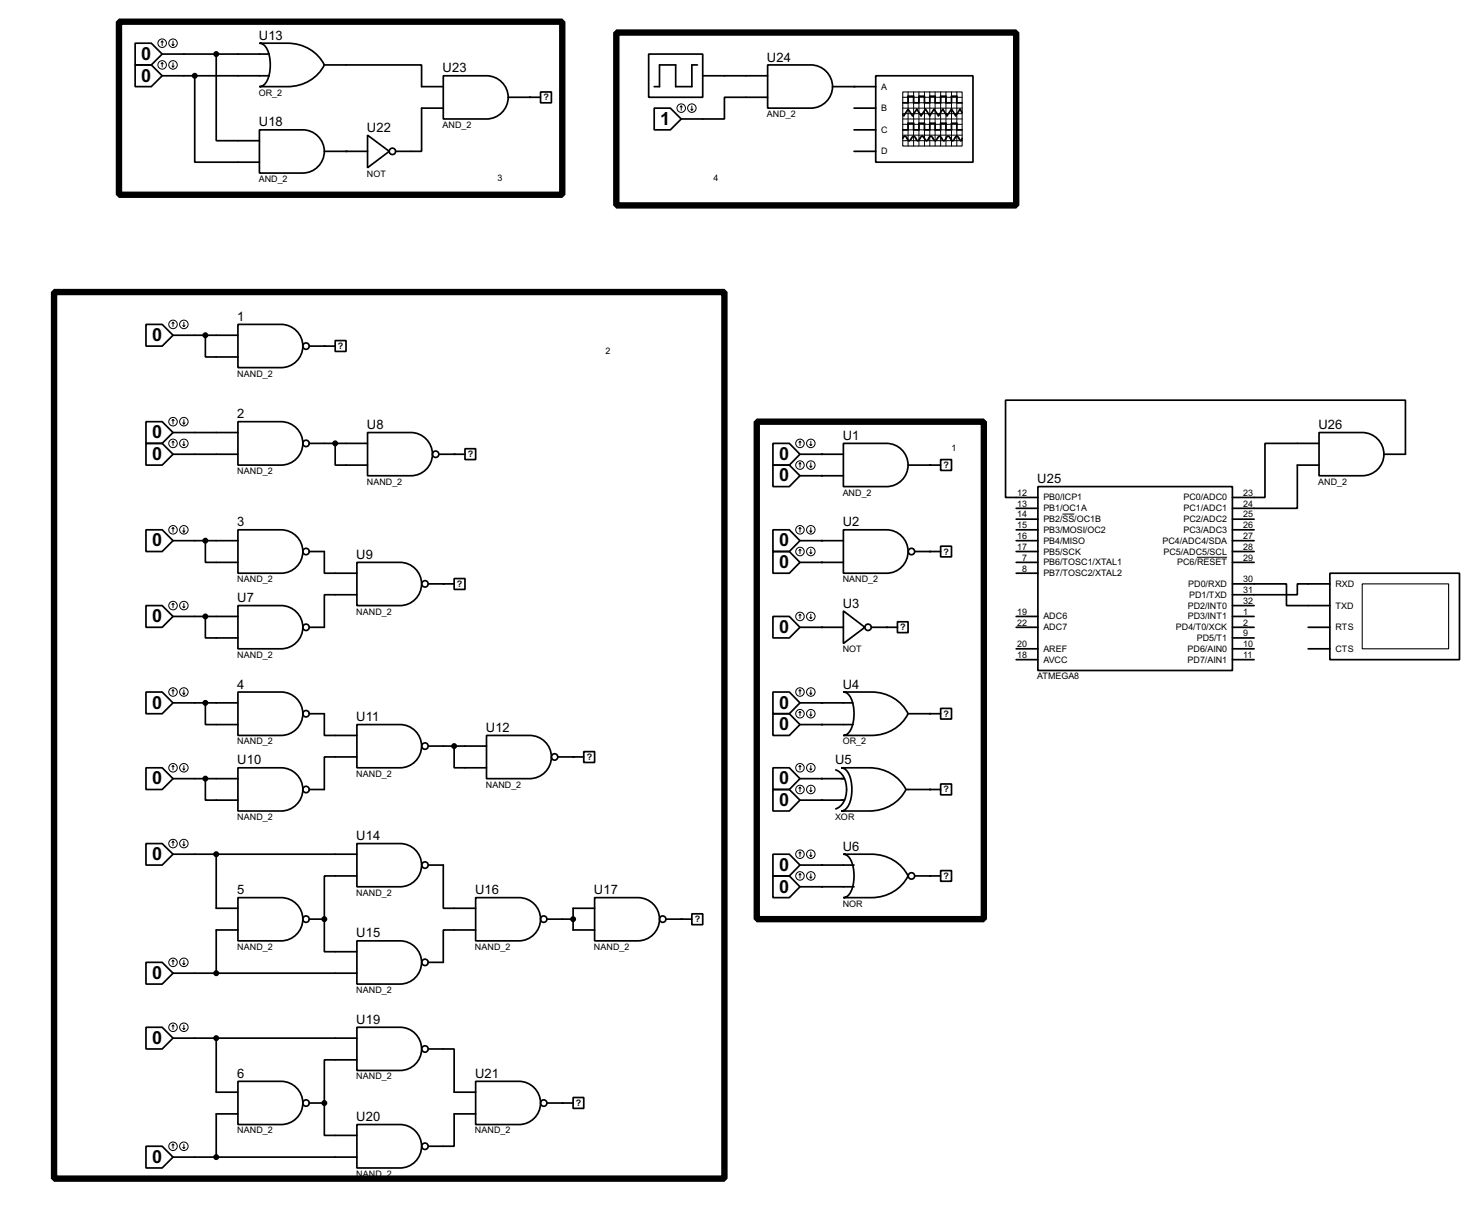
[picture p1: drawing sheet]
<svg xmlns="http://www.w3.org/2000/svg" width="348mm" height="285mm" viewBox="0 0 348 285" stroke-linecap="round" stroke-linejoin="round" font-family="sans-serif">
<g fill="#000">
<circle cx="81.3" cy="35.6" r=".2"/>
<circle cx="124.5" cy="22.9" r=".2"/>
<circle cx="200.7" cy="20.4" r=".2"/>
<circle cx="76.2" cy="81.3" r=".2"/>
<circle cx="106.7" cy="106.7" r=".2"/>
<circle cx="193.1" cy="106.7" r=".2"/>
<circle cx="193.1" cy="111.8" r=".2"/>
<circle cx="218.5" cy="109.3" r=".2"/>
<circle cx="104.2" cy="137.2" r=".2"/>
<circle cx="193.1" cy="132.1" r=".2"/>
<circle cx="193.1" cy="127" r=".2"/>
<circle cx="218.5" cy="129.6" r=".2"/>
<circle cx="193.1" cy="147.4" r=".2"/>
<circle cx="208.3" cy="147.4" r=".2"/>
<circle cx="134.7" cy="177.8" r=".2"/>
<circle cx="193.1" cy="170.2" r=".2"/>
<circle cx="193.1" cy="165.1" r=".2"/>
<circle cx="218.5" cy="167.7" r=".2"/>
<circle cx="193.1" cy="188" r=".2"/>
<circle cx="193.1" cy="182.9" r=".2"/>
<circle cx="218.5" cy="185.5" r=".2"/>
<circle cx="76.2" cy="215.9" r=".2"/>
<circle cx="160.1" cy="215.9" r=".2"/>
<circle cx="193.1" cy="203.2" r=".2"/>
<circle cx="193.1" cy="208.3" r=".2"/>
<circle cx="218.5" cy="205.8" r=".2"/>
<circle cx="76.2" cy="259.1" r=".2"/>
<circle cx="132.1" cy="259.1" r=".2"/>
</g>
<g fill="none" stroke="#000" stroke-width=".4">
<path d="M31.8 10.2h3.8l2.5 2.5-2.5 2.6h-3.8zM31.8 15.3h3.8l2.5 2.5-2.5 2.6h-3.8zM38.1 12.7h25.2M38.1 17.8h25.2M45.8 17.8v20.3h15.2M50.8 12.7v20.4h10.2M61 10.2h6.6a9.5 9.5 0 0 1 8.6 5.1 9.5 9.5 0 0 1-8.6 5.1h-6.6a3.2 3.2 0 0 0 2.3-3.2 7.8 7.8 0 0 0-1.3-6.6zM76.2 15.3h22.9v5.1h5.1M104.2 17.8h10.1a5.1 5.1 0 0 1 5.1 5.1 5.1 5.1 0 0 1-5.1 5.1h-10.1zM152.4 12.7h12.7v10.2h-12.7zM163.9 15.3h-1.3v5.1h-3.8v-5.1h-3.8v5.1h-1.3M165.1 17.8h15.3"/>
<path d="M180.4 15.3h10.1a5.1 5.1 0 0 1 5.1 5 5.1 5.1 0 0 1-5.1 5.1h-10.1zM205.8 17.8h22.8v20.3h-22.8zM61 30.5h10.2a5.1 5.1 0 0 1 5 5.1 5.1 5.1 0 0 1-5 5.1h-10.2zM76.2 35.6h10.2M86.4 31.8l5.1 3.8-5.1 3.8zM104.2 25.4h-5.1v10.2h-6.1M119.4 22.9h7.6M127 21.6h2.6v2.6h-2.6zM153.7 25.4h3.8l2.6 2.6-2.6 2.5h-3.8zM180.4 22.9h-10.2v5.1h-10.1M195.6 20.4h10.2M200.7 35.6h5.1"/>
<path d="M200.7 25.4h5.1M200.7 30.5h5.1M212.1 32.5l.5-.5 1 1.1 1.1-1.1 1 1.1 .7-1a.6 .6 0 0 1 .9 .5l.4 .5 .4-.5a.58 .58 0 0 1 .6-.6 .58 .58 0 0 1 .6 .6l.4 .5 1.1-1.1 1 1.1 .7-1a.6 .6 0 0 1 .9 .5l.4 .5 .4-.5a.58 .58 0 0 1 .6-.6 .58 .58 0 0 1 .6 .6l.4 .5 .3-.6M212.1 24.2h1.3v-1.6h1.3v1.6h1.2v-1.6h1.3v1.6h1.3v-1.6h1.2v1.6h1.3v-1.6h1.3v1.6h1.3v-1.6h1.2v1.6h1.3M212.1 30.5h1.3v-1.5h1.3v1.5h1.2v-1.5h1.3v1.5h1.3v-1.5h1.2v1.5h1.3v-1.5h1.3v1.5h1.3v-1.5h1.2v1.5h1.3M226.1 26.5l-.5-.8-1 1.5-1-1.5-1.1 1.5-1-1.5-1 1.5-1-1.5-1 1.5-1-1.5-1.1 1.5-1-1.5-1 1.5-1-1.5-1 1.5-.3-.2M34.3 76.2h3.8l2.6 2.6-2.6 2.5h-3.8zM40.7 78.8h15.2M48.3 78.8v5.1h7.6M55.9 76.2h10.2a5.1 5.1 0 0 1 5.1 5.1 5.1 5.1 0 0 1-5.1 5.1h-10.2zM34.3 99.1h3.8l2.6 2.5-2.6 2.6h-3.8zM55.9 99.1h10.2a5.1 5.1 0 0 1 5.1 5.1 5.1 5.1 0 0 1-5.1 5.1h-10.2z"/>
<path d="M72.7 81.3h6.1M78.8 80h2.5v2.6h-2.5zM34.3 104.2h3.8l2.6 2.5-2.6 2.6h-3.8zM40.7 101.6h15.2M40.7 106.7h15.2M72.7 104.2h13.7M78.8 104.2v5.1h7.6M86.4 101.6h10.2a5.1 5.1 0 0 1 5 5.1 5.1 5.1 0 0 1-5 5.1h-10.2zM103.2 106.7h6.1M109.3 105.4h2.5v2.6h-2.5zM181.6 104.2h3.9l2.5 2.5-2.5 2.6h-3.9zM181.6 109.3h3.9l2.5 2.5-2.5 2.5h-3.9z"/>
<path d="M188 106.7h10.2M188 111.8h10.2M198.2 104.2h10.1a5.1 5.1 0 0 1 5.1 5 5.1 5.1 0 0 1-5.1 5.1h-10.1zM213.4 109.3h7.6M221 108h2.6v2.5h-2.6zM238.8 119.4h5.1M243.9 114.3h45.7v43.2h-45.7zM309.9 101.6h10.2a5.1 5.1 0 0 1 5.1 5.1 5.1 5.1 0 0 1-5.1 5.1h-10.2zM309.9 104.2h-12.7v12.7h-7.6M309.9 109.3h-5.1v10.1h-15.2M325.2 106.7h5v-12.7h-93.9v22.9h7.6M34.3 124.5h3.8l2.6 2.5-2.6 2.6h-3.8z"/>
<path d="M40.7 127h15.2M48.3 127v5.1h7.6M55.9 124.5h10.2a5.1 5.1 0 0 1 5.1 5.1 5.1 5.1 0 0 1-5.1 5.1h-10.2zM72.7 129.6h3.5v5.1h7.7M83.9 132.1h10.1a5.1 5.1 0 0 1 5.1 5.1 5.1 5.1 0 0 1-5.1 5.1h-10.1zM83.9 139.7h-7.7v7.7h-3.5M100.6 137.2h6.1M106.7 135.9h2.6v2.6h-2.6zM181.6 124.5h3.9l2.5 2.5-2.5 2.6h-3.9zM181.6 129.6h3.9l2.5 2.5-2.5 2.6h-3.9zM188 127h10.2M188 132.1h10.2"/>
<path d="M198.2 124.5h10.1a5.1 5.1 0 0 1 5.1 5.1 5.1 5.1 0 0 1-5.1 5.1h-10.1zM214.9 129.6h6.1M221 128.3h2.6v2.5h-2.6zM238.8 127h5.1M238.8 129.6h5.1M238.8 132.1h5.1M238.8 134.7h5.1M238.8 122h5.1M238.8 124.5h5.1M289.6 137.2h12.7v5.1h10.2M289.6 127h5.1M289.6 129.6h5.1"/>
<path d="M289.6 132.1h5.1M289.6 122h5.1M289.6 124.5h5.1M312.5 134.7h30.4v20.3h-30.4zM312.5 137.2h-7.7v2.5h-15.2M34.3 142.3h3.8l2.6 2.5-2.6 2.6h-3.8zM40.7 144.8h15.2M48.3 144.8v5.1h7.6M55.9 142.3h10.2a5.1 5.1 0 0 1 5.1 5 5.1 5.1 0 0 1-5.1 5.1h-10.2zM181.6 144.8h3.9l2.5 2.6-2.5 2.5h-3.9zM188 147.4h10.2M198.2 143.5l5 3.9-5 3.8z"/>
<path d="M204.8 147.4h6.1M210.9 146.1h2.5v2.5h-2.5zM238.8 144.8h5.1M238.8 147.4h5.1M238.8 152.4h5.1M238.8 155h5.1M289.6 144.8h5.1M289.6 147.4h5.1M289.6 149.9h5.1M289.6 142.3h5.1M289.6 152.4h5.1M289.6 155h5.1"/>
<path d="M307.4 147.4h5.1M307.4 152.4h5.1M34.3 162.6h3.8l2.6 2.5-2.6 2.6h-3.8zM40.7 165.1h15.2M48.3 165.1v5.1h7.6M55.9 162.6h10.2a5.1 5.1 0 0 1 5.1 5.1 5.1 5.1 0 0 1-5.1 5.1h-10.2zM72.7 167.7h3.5v5.1h7.7M83.9 170.2h10.1a5.1 5.1 0 0 1 5.1 5.1 5.1 5.1 0 0 1-5.1 5.1h-10.1zM83.9 177.8h-7.7v7.7h-3.5M100.6 175.3h13.7M106.7 175.3v5.1h7.6M114.3 172.8h10.2a5.1 5.1 0 0 1 5.1 5 5.1 5.1 0 0 1-5.1 5.1h-10.2z"/>
<path d="M131.1 177.8h6.1M137.2 176.6h2.5v2.5h-2.5zM181.6 162.6h3.9l2.5 2.5-2.5 2.6h-3.9zM181.6 167.7h3.9l2.5 2.5-2.5 2.6h-3.9zM188 165.1h12.4M188 170.2h12.4M198.2 162.6h6.6a9.5 9.5 0 0 1 8.6 5.1 9.5 9.5 0 0 1-8.6 5.1h-6.6a3.2 3.2 0 0 0 2.3-3.2 7.9 7.9 0 0 0-1.3-6.6zM213.4 167.7h7.6M221 166.4h2.6v2.5h-2.6zM34.3 180.4h3.8l2.6 2.5-2.6 2.6h-3.8zM34.3 198.2h3.8l2.6 2.5-2.6 2.5h-3.8zM40.7 182.9h15.2"/>
<path d="M48.3 182.9v5.1h7.6M55.9 180.4h10.2a5.1 5.1 0 0 1 5.1 5 5.1 5.1 0 0 1-5.1 5.1h-10.2zM83.9 198.2h10.1a5.1 5.1 0 0 1 5.1 5 5.1 5.1 0 0 1-5.1 5.1h-10.1zM181.6 180.4h3.9l2.5 2.5-2.5 2.6h-3.9zM181.6 185.5h3.9l2.5 2.5-2.5 2.5h-3.9zM188 182.9h10.4M188 188h10.4M196.4 180.9a5.1 5.1 0 0 1 2.3 6.1 3.9 3.9 0 0 1-2.3 3M197.6 180.4h6.7a9.5 9.5 0 0 1 8.6 5.1 9.4 9.4 0 0 1-8.6 5h-6.7a3.2 3.2 0 0 0 2.4-3.1 7.8 7.8 0 0 0-1.3-6.6zM212.9 185.5h8.1M221 184.2h2.6v2.5h-2.6zM40.7 200.7h43.2"/>
<path d="M50.8 200.7v12.7h5.1M55.9 210.9h10.2a5.1 5.1 0 0 1 5.1 5 5.1 5.1 0 0 1-5.1 5.1h-10.2zM55.9 218.5h-5.1v10.1M72.7 215.9h3.5M76.2 215.9v7.7h7.7M83.9 205.8h-7.7v10.1M100.6 203.2h3.6v10.2h7.6M111.8 210.9h10.2a5.1 5.1 0 0 1 5 5 5.1 5.1 0 0 1-5 5.1h-10.2zM111.8 218.5h-7.6v7.6h-3.6M128.6 215.9h6.1M139.7 210.9h10.2a5.1 5.1 0 0 1 5.1 5 5.1 5.1 0 0 1-5.1 5.1h-10.2zM139.7 213.4h-5v5.1h5"/>
<path d="M156.5 215.9h6.1M162.6 214.7h2.5v2.5h-2.5zM181.6 200.7h3.9l2.5 2.5-2.5 2.6h-3.9zM181.6 205.8h3.9l2.5 2.5-2.5 2.6h-3.9zM188 203.2h12.7M188 208.3h12.7M198.2 200.7h6.6a9.5 9.5 0 0 1 8.6 5.1 9.5 9.5 0 0 1-8.6 5.1h-6.6a3.2 3.2 0 0 0 2.3-3.2 7.9 7.9 0 0 0-1.3-6.6zM214.9 205.8h6.1M221 204.5h2.6v2.5h-2.6zM34.3 226.1h3.8l2.6 2.5-2.6 2.6h-3.8zM40.7 228.6h43.2M83.9 221h10.1a5.1 5.1 0 0 1 5.1 5.1 5.1 5.1 0 0 1-5.1 5.1h-10.1z"/>
<path d="M34.3 241.3h3.8l2.6 2.6-2.6 2.5h-3.8zM40.7 243.9h43.2M50.8 243.9v12.7h5.1M55.9 254h10.2a5.1 5.1 0 0 1 5.1 5.1 5.1 5.1 0 0 1-5.1 5.1h-10.2zM72.7 259.1h3.5M76.2 259.1v7.6h7.7M83.9 241.3h10.1a5.1 5.1 0 0 1 5.1 5.1 5.1 5.1 0 0 1-5.1 5.1h-10.1zM83.9 249h-7.7v10.1M100.6 246.4h6.1v10.2h5.1M111.8 254h10.2a5.1 5.1 0 0 1 5 5.1 5.1 5.1 0 0 1-5 5.1h-10.2zM128.6 259.1h6.1M134.7 257.8h2.5v2.6h-2.5z"/>
<path d="M34.3 269.3h3.8l2.6 2.5-2.6 2.6h-3.8zM40.7 271.8h43.2M55.9 261.7h-5.1v10.1M83.9 264.2h10.1a5.1 5.1 0 0 1 5.1 5.1 5.1 5.1 0 0 1-5.1 5.1h-10.1zM111.8 261.7h-5.1v7.6h-6.1"/>
<circle cx="92.2" cy="35.6" r=".75"/>
<circle cx="71.9" cy="81.3" r=".75"/>
<circle cx="71.9" cy="104.2" r=".75"/>
<circle cx="102.3" cy="106.7" r=".75"/>
<circle cx="71.9" cy="129.6" r=".75"/>
<circle cx="99.8" cy="137.2" r=".75"/>
<circle cx="214.1" cy="129.6" r=".75"/>
<circle cx="71.9" cy="147.4" r=".75"/>
<circle cx="203.9" cy="147.4" r=".75"/>
<circle cx="71.9" cy="167.7" r=".75"/>
<circle cx="99.8" cy="175.3" r=".75"/>
<circle cx="130.3" cy="177.8" r=".75"/>
<circle cx="71.9" cy="185.5" r=".75"/>
<circle cx="71.9" cy="215.9" r=".75"/>
<circle cx="99.8" cy="203.2" r=".75"/>
<circle cx="127.7" cy="215.9" r=".75"/>
<circle cx="155.7" cy="215.9" r=".75"/>
<circle cx="214.1" cy="205.8" r=".75"/>
<circle cx="99.8" cy="226.1" r=".75"/>
<circle cx="71.9" cy="259.1" r=".75"/>
<circle cx="99.8" cy="246.4" r=".75"/>
<circle cx="127.7" cy="259.1" r=".75"/>
<circle cx="99.8" cy="269.3" r=".75"/>
</g>
<g fill="none" stroke="#000" stroke-width=".23">
<path d="M38.1 9.7l-.2 .2M38.1 9.7l.3 .2M38.1 9.7v1M38.1 14.8v1M38.1 14.8l-.2 .2M38.1 14.8l.3 .2M40.4 10.4l.3 .3M40.4 15.5l.3 .3M40.7 9.7v1M40.7 14.8v1M40.9 10.4l-.2 .3M40.9 15.5l-.2 .3"/>
<path d="M160.1 24.9l-.3 .3M160.1 24.9l.2 .3M160.1 24.9v1M162.3 25.7l.3 .2M162.6 24.9v1M162.8 25.7l-.2 .2M212.1 25.4h14M212.1 22.9h14M212.1 24.2h14M212.1 26.7h14M212.1 29.2h14M212.1 30.5h14"/>
<path d="M212.1 31.8h14M212.1 33.1h14M212.1 28h14M213.4 21.6v12.7M214.7 21.6v12.7M215.9 21.6v12.7M217.2 21.6v12.7M218.5 21.6v12.7M219.7 21.6v12.7M221 21.6v12.7M222.3 21.6v12.7M223.6 21.6v12.7"/>
<path d="M224.8 21.6v12.7M40.7 75.7l-.3 .3M40.7 75.7l.2 .3M40.7 75.7v1M43 76.5l.2 .2M43.2 75.7v1M43.5 76.5l-.3 .2M40.7 98.6v1M40.7 98.6l-.3 .2M40.7 98.6l.2 .2M43 99.3l.2 .3M43.2 98.6v1"/>
<path d="M43.5 99.3l-.3 .3M40.7 103.7v1M40.7 103.7l-.3 .2M40.7 103.7l.2 .2M43 104.4l.2 .3M43.2 103.7v1M43.5 104.4l-.3 .3M188 103.7l-.3 .2M188 103.7l.2 .2M188 103.7v1M188 108.7v1.1M188 108.7l-.3 .3"/>
<path d="M188 108.7l.2 .3M190.3 104.4l.2 .3M190.3 109.5l.2 .3M190.5 103.7v1M190.5 108.7v1.1M190.8 104.4l-.3 .3M190.8 109.5l-.3 .3M40.7 124v1M40.7 124l-.3 .2M40.7 124l.2 .2M43 124.7l.2 .3M43.2 124v1"/>
<path d="M43.5 124.7l-.3 .3M188 124v1M188 129.1v1M188 124l-.3 .2M188 124l.2 .2M188 129.1l-.3 .2M188 129.1l.2 .2M190.3 124.7l.2 .3M190.3 129.8l.2 .3M190.5 124v1M190.5 129.1v1M190.8 124.7l-.3 .3"/>
<path d="M190.8 129.8l-.3 .3M249.6 120.8h2.8M281.2 130.9h7.1M40.7 141.8v1M40.7 141.8l-.3 .2M40.7 141.8l.2 .2M43 142.5l.2 .3M43.2 141.8v1M43.5 142.5l-.3 .3M188 144.3v1M188 144.3l-.3 .3M188 144.3l.2 .3"/>
<path d="M190.3 145.1l.2 .2M190.5 144.3v1M190.8 145.1l-.3 .2M40.7 162.1v1M40.7 179.9v1M40.7 162.1l-.3 .2M40.7 162.1l.2 .2M40.7 179.9l-.3 .2M40.7 179.9l.2 .2M43 162.8l.2 .3M43.2 162.1v1M43.2 179.9v1"/>
<path d="M43.5 162.8l-.3 .3M188 162.1v1M188 167.2v1M188 179.9v1M188 162.1l-.3 .2M188 162.1l.2 .2M188 167.2l-.3 .2M188 167.2l.2 .2M188 179.9l-.3 .2M188 179.9l.2 .2M190.3 162.8l.2 .3M190.3 167.9l.2 .3"/>
<path d="M190.5 162.1v1M190.5 167.2v1M190.5 179.9v1M190.8 162.8l-.3 .3M190.8 167.9l-.3 .3M40.7 197.6v1.1M40.7 197.6l-.3 .3M40.7 197.6l.2 .3M43 180.6l.2 .3M43 198.4l.2 .3M43.2 197.6v1.1M43.5 180.6l-.3 .3"/>
<path d="M43.5 198.4l-.3 .3M188 184.9v1.1M188 184.9l-.3 .3M188 184.9l.2 .3M190.3 180.6l.2 .3M190.3 185.7l.2 .3M190.5 184.9v1.1M190.8 180.6l-.3 .3M190.8 185.7l-.3 .3M188 200.2v1M188 205.3v1M188 200.2l-.3 .2"/>
<path d="M188 200.2l.2 .2M188 205.3l-.3 .2M188 205.3l.2 .2M190.3 200.9l.2 .3M190.3 206l.2 .3M190.5 200.2v1M190.5 205.3v1M190.8 200.9l-.3 .3M190.8 206l-.3 .3M40.7 225.6v1M40.7 225.6l-.3 .2M40.7 225.6l.2 .2"/>
<path d="M43 226.3l.2 .3M43.2 225.6v1M43.5 226.3l-.3 .3M40.7 240.8v1M40.7 240.8l-.3 .3M40.7 240.8l.2 .3M43 241.6l.2 .2M43.2 240.8v1M43.5 241.6l-.3 .2M40.7 268.8v1M40.7 268.8l-.3 .2M40.7 268.8l.2 .2"/>
<path d="M43 269.5l.2 .3M43.2 268.8v1M43.5 269.5l-.3 .3"/>
<circle cx="38.1" cy="10.2" r="1"/>
<circle cx="38.1" cy="15.3" r="1"/>
<circle cx="40.6" cy="10.2" r="1"/>
<circle cx="40.6" cy="15.3" r="1"/>
<circle cx="160" cy="25.4" r="1"/>
<circle cx="162.5" cy="25.4" r="1"/>
<circle cx="40.6" cy="76.2" r="1"/>
<circle cx="43.2" cy="76.2" r="1"/>
<circle cx="40.6" cy="99.1" r="1"/>
<circle cx="43.2" cy="99.1" r="1"/>
<circle cx="40.6" cy="104.2" r="1"/>
<circle cx="43.2" cy="104.2" r="1"/>
<circle cx="187.9" cy="109.3" r="1"/>
<circle cx="187.9" cy="104.2" r="1"/>
<circle cx="190.5" cy="109.3" r="1"/>
<circle cx="190.5" cy="104.2" r="1"/>
<circle cx="40.6" cy="124.5" r="1"/>
<circle cx="43.2" cy="124.5" r="1"/>
<circle cx="187.9" cy="124.5" r="1"/>
<circle cx="187.9" cy="129.6" r="1"/>
<circle cx="190.5" cy="129.6" r="1"/>
<circle cx="190.5" cy="124.5" r="1"/>
<circle cx="40.6" cy="142.3" r="1"/>
<circle cx="43.2" cy="142.3" r="1"/>
<circle cx="187.9" cy="144.8" r="1"/>
<circle cx="190.5" cy="144.8" r="1"/>
<circle cx="40.6" cy="162.6" r="1"/>
<circle cx="43.2" cy="162.6" r="1"/>
<circle cx="187.9" cy="162.6" r="1"/>
<circle cx="187.9" cy="167.7" r="1"/>
<circle cx="190.5" cy="167.7" r="1"/>
<circle cx="190.5" cy="162.6" r="1"/>
<circle cx="40.6" cy="180.4" r="1"/>
<circle cx="40.6" cy="198.2" r="1"/>
<circle cx="43.2" cy="198.2" r="1"/>
<circle cx="43.2" cy="180.4" r="1"/>
<circle cx="187.9" cy="180.4" r="1"/>
<circle cx="187.9" cy="185.5" r="1"/>
<circle cx="190.5" cy="185.5" r="1"/>
<circle cx="190.5" cy="180.4" r="1"/>
<circle cx="187.9" cy="205.8" r="1"/>
<circle cx="187.9" cy="200.7" r="1"/>
<circle cx="190.5" cy="205.8" r="1"/>
<circle cx="190.5" cy="200.7" r="1"/>
<circle cx="40.6" cy="226.1" r="1"/>
<circle cx="43.2" cy="226.1" r="1"/>
<circle cx="40.6" cy="241.3" r="1"/>
<circle cx="43.2" cy="241.3" r="1"/>
<circle cx="40.6" cy="269.3" r="1"/>
<circle cx="43.2" cy="269.3" r="1"/>
</g>
<g fill="#000" stroke="#000" stroke-width=".4">
<circle cx="45.7" cy="17.8" r=".5"/>
<circle cx="50.8" cy="12.7" r=".5"/>
<circle cx="48.2" cy="78.8" r=".5"/>
<circle cx="78.7" cy="104.2" r=".5"/>
<circle cx="48.2" cy="127" r=".5"/>
<circle cx="48.2" cy="144.8" r=".5"/>
<circle cx="48.2" cy="165.1" r=".5"/>
<circle cx="106.7" cy="175.3" r=".5"/>
<circle cx="48.2" cy="182.9" r=".5"/>
<circle cx="50.8" cy="200.7" r=".5"/>
<circle cx="76.2" cy="215.9" r=".5"/>
<circle cx="134.6" cy="215.9" r=".5"/>
<circle cx="50.8" cy="228.6" r=".5"/>
<circle cx="50.8" cy="243.9" r=".5"/>
<circle cx="76.2" cy="259.1" r=".5"/>
<circle cx="50.8" cy="271.8" r=".5"/>
</g>
<path d="M28 5.1h104.1v40.7h-104.1zM144.8 7.7h94v40.6h-94zM12.7 68.6h157.5v208.3h-157.5zM177.8 99.1h53.4v116.8h-53.4z" fill="none" stroke="#000" stroke-width="1.5"/>
<path d="M212.1 21.6h14v12.7h-14zM320.1 137.2h20.3v15.2h-20.3z" fill="none" stroke="#000" stroke-width=".25"/>
<g font-size="4.8">
<text x="33.2" y="14.1">0</text>
<text x="33.2" y="19.1">0</text>
<text x="155.1" y="29.3">1</text>
<text x="35.8" y="80.1">0</text>
<text x="35.8" y="103">0</text>
<text x="35.8" y="108.1">0</text>
<text x="183.1" y="108.1">0</text>
<text x="183.1" y="113.1">0</text>
<text x="35.8" y="128.4">0</text>
<text x="183.1" y="128.4">0</text>
<text x="183.1" y="133.5">0</text>
<text x="35.8" y="146.2">0</text>
<text x="183.1" y="148.7">0</text>
<text x="35.8" y="166.5">0</text>
<text x="183.1" y="166.5">0</text>
<text x="183.1" y="171.6">0</text>
<text x="35.8" y="184.3">0</text>
<text x="183.1" y="184.3">0</text>
<text x="183.1" y="189.3">0</text>
<text x="35.8" y="202">0</text>
<text x="183.1" y="204.6">0</text>
<text x="183.1" y="209.7">0</text>
<text x="35.8" y="230">0</text>
<text x="35.8" y="245.2">0</text>
<text x="35.8" y="273.2">0</text>
</g>
<g font-size="3.4">
<text x="60.8" y="9.4">U13</text>
<text x="104" y="17">U23</text>
<text x="180.2" y="14.5">U24</text>
<text x="60.8" y="29.7">U18</text>
<text x="86.2" y="31">U22</text>
<text x="55.7" y="75.4">1</text>
<text x="55.7" y="98.2">2</text>
<text x="86.2" y="100.8">U8</text>
<text x="309.8" y="100.8">U26</text>
<text x="198" y="103.4">U1</text>
<text x="243.7" y="113.5">U25</text>
<text x="55.7" y="123.7">3</text>
<text x="198" y="123.7">U2</text>
<text x="83.7" y="131.3">U9</text>
<text x="55.8" y="141.5">U7</text>
<text x="198" y="142.7">U3</text>
<text x="55.7" y="161.8">4</text>
<text x="198" y="161.8">U4</text>
<text x="83.7" y="169.4">U11</text>
<text x="114.2" y="172">U12</text>
<text x="55.8" y="179.6">U10</text>
<text x="196.2" y="179.6">U5</text>
<text x="83.7" y="197.4">U14</text>
<text x="198" y="199.9">U6</text>
<text x="55.7" y="210.1">5</text>
<text x="111.6" y="210.1">U16</text>
<text x="139.6" y="210.1">U17</text>
<text x="83.7" y="220.2">U15</text>
<text x="83.7" y="240.5">U19</text>
<text x="55.7" y="253.2">6</text>
<text x="111.6" y="253.2">U21</text>
<text x="83.7" y="263.4">U20</text>
</g>
<g font-size="2.4">
<text x="60.8" y="22.5">OR_2</text>
<text x="127.7" y="23.6">?</text>
<text x="207" y="21.1">A</text>
<text x="180.2" y="27.5">AND_2</text>
<text x="207" y="26.1">B</text>
<text x="104" y="30">AND_2</text>
<text x="207" y="31.2">C</text>
<text x="86.2" y="41.5">NOT</text>
<text x="207" y="36.3">D</text>
<text x="60.8" y="42.7">AND_2</text>
<text x="116.9" y="42.6">3</text>
<text x="167.7" y="42.6">4</text>
<text x="79.4" y="82">?</text>
<text x="142.3" y="83.2">2</text>
<text x="55.7" y="88.5">NAND_2</text>
<text x="109.9" y="107.4">?</text>
<text x="223.6" y="106.1">1</text>
<text x="55.7" y="111.4">NAND_2</text>
<text x="86.2" y="113.9">NAND_2</text>
<text x="221.7" y="110">?</text>
<text x="309.7" y="113.9">AND_2</text>
<text x="198" y="116.4">AND_2</text>
<text x="239" y="116.5">12</text>
<text x="239" y="119">13</text>
<text x="245.1" y="117.6">PB0/ICP1</text>
<text x="278" y="117.6">PC0/ADC0</text>
<text x="292.1" y="116.5">23</text>
<text x="292.1" y="119">24</text>
<text x="239" y="121.6">14</text>
<text x="239" y="124.1">15</text>
<text x="245.1" y="120.1">PB1/OC1A</text>
<text x="245.1" y="122.7">PB2/SS/OC1B</text>
<text x="245.1" y="125.2">PB3/MOSI/OC2</text>
<text x="278" y="120.1">PC1/ADC1</text>
<text x="278" y="122.7">PC2/ADC2</text>
<text x="278" y="125.2">PC3/ADC3</text>
<text x="292.1" y="121.6">25</text>
<text x="292.1" y="124.1">26</text>
<text x="221.7" y="130.3">?</text>
<text x="239" y="126.6">16</text>
<text x="239" y="129.2">17</text>
<text x="240.2" y="131.7">7</text>
<text x="245.1" y="127.7">PB4/MISO</text>
<text x="245.1" y="130.3">PB5/SCK</text>
<text x="273.1" y="127.7">PC4/ADC4/SDA</text>
<text x="273.3" y="130.3">PC5/ADC5/SCL</text>
<text x="292.1" y="131.7">29</text>
<text x="292.1" y="126.6">27</text>
<text x="292.1" y="129.2">28</text>
<text x="55.7" y="136.8">NAND_2</text>
<text x="107.4" y="137.9">?</text>
<text x="198" y="136.8">NAND_2</text>
<text x="240.2" y="134.3">8</text>
<text x="245.1" y="132.8">PB6/TOSC1/XTAL1</text>
<text x="245.1" y="135.4">PB7/TOSC2/XTAL2</text>
<text x="276.6" y="132.8">PC6/RESET</text>
<text x="279.2" y="137.9">PD0/RXD</text>
<text x="292.1" y="136.8">30</text>
<text x="313.7" y="137.9">RXD</text>
<text x="279.1" y="143">PD2/INT0</text>
<text x="279.4" y="140.4">PD1/TXD</text>
<text x="292.1" y="139.3">31</text>
<text x="292.1" y="141.9">32</text>
<text x="313.7" y="143">TXD</text>
<text x="83.7" y="144.4">NAND_2</text>
<text x="211.5" y="148.1">?</text>
<text x="239" y="147">22</text>
<text x="239" y="144.4">19</text>
<text x="245.1" y="148.1">ADC7</text>
<text x="245.1" y="145.5">ADC6</text>
<text x="276.3" y="148.1">PD4/T0/XCK</text>
<text x="279.1" y="145.5">PD3/INT1</text>
<text x="292.1" y="144.4">1</text>
<text x="292.1" y="147">2</text>
<text x="292.1" y="149.5">9</text>
<text x="313.7" y="148.1">RTS</text>
<text x="55.7" y="154.5">NAND_2</text>
<text x="198" y="153.3">NOT</text>
<text x="239" y="152">20</text>
<text x="239" y="154.6">18</text>
<text x="245.1" y="153.1">AREF</text>
<text x="245.1" y="155.7">AVCC</text>
<text x="279" y="153.1">PD6/AIN0</text>
<text x="279" y="155.7">PD7/AIN1</text>
<text x="281.2" y="150.6">PD5/T1</text>
<text x="292.1" y="152">10</text>
<text x="292.1" y="154.6">11</text>
<text x="313.7" y="153.1">CTS</text>
<text x="243.7" y="159.6">ATMEGA8</text>
<text x="221.7" y="168.4">?</text>
<text x="55.7" y="174.9">NAND_2</text>
<text x="137.9" y="178.5">?</text>
<text x="198" y="174.9">OR_2</text>
<text x="83.7" y="182.5">NAND_2</text>
<text x="114.1" y="185">NAND_2</text>
<text x="221.7" y="186.2">?</text>
<text x="55.7" y="192.6">NAND_2</text>
<text x="196.2" y="192.6">XOR</text>
<text x="221.7" y="206.5">?</text>
<text x="83.7" y="210.4">NAND_2</text>
<text x="198" y="213">NOR</text>
<text x="163.3" y="216.6">?</text>
<text x="55.7" y="223.1">NAND_2</text>
<text x="111.6" y="223.1">NAND_2</text>
<text x="139.5" y="223.1">NAND_2</text>
<text x="83.7" y="233.3">NAND_2</text>
<text x="83.7" y="253.6">NAND_2</text>
<text x="135.3" y="259.8">?</text>
<text x="55.7" y="266.3">NAND_2</text>
<text x="111.6" y="266.3">NAND_2</text>
<text x="83.7" y="276.5">NAND_2</text>
</g>
</svg>
